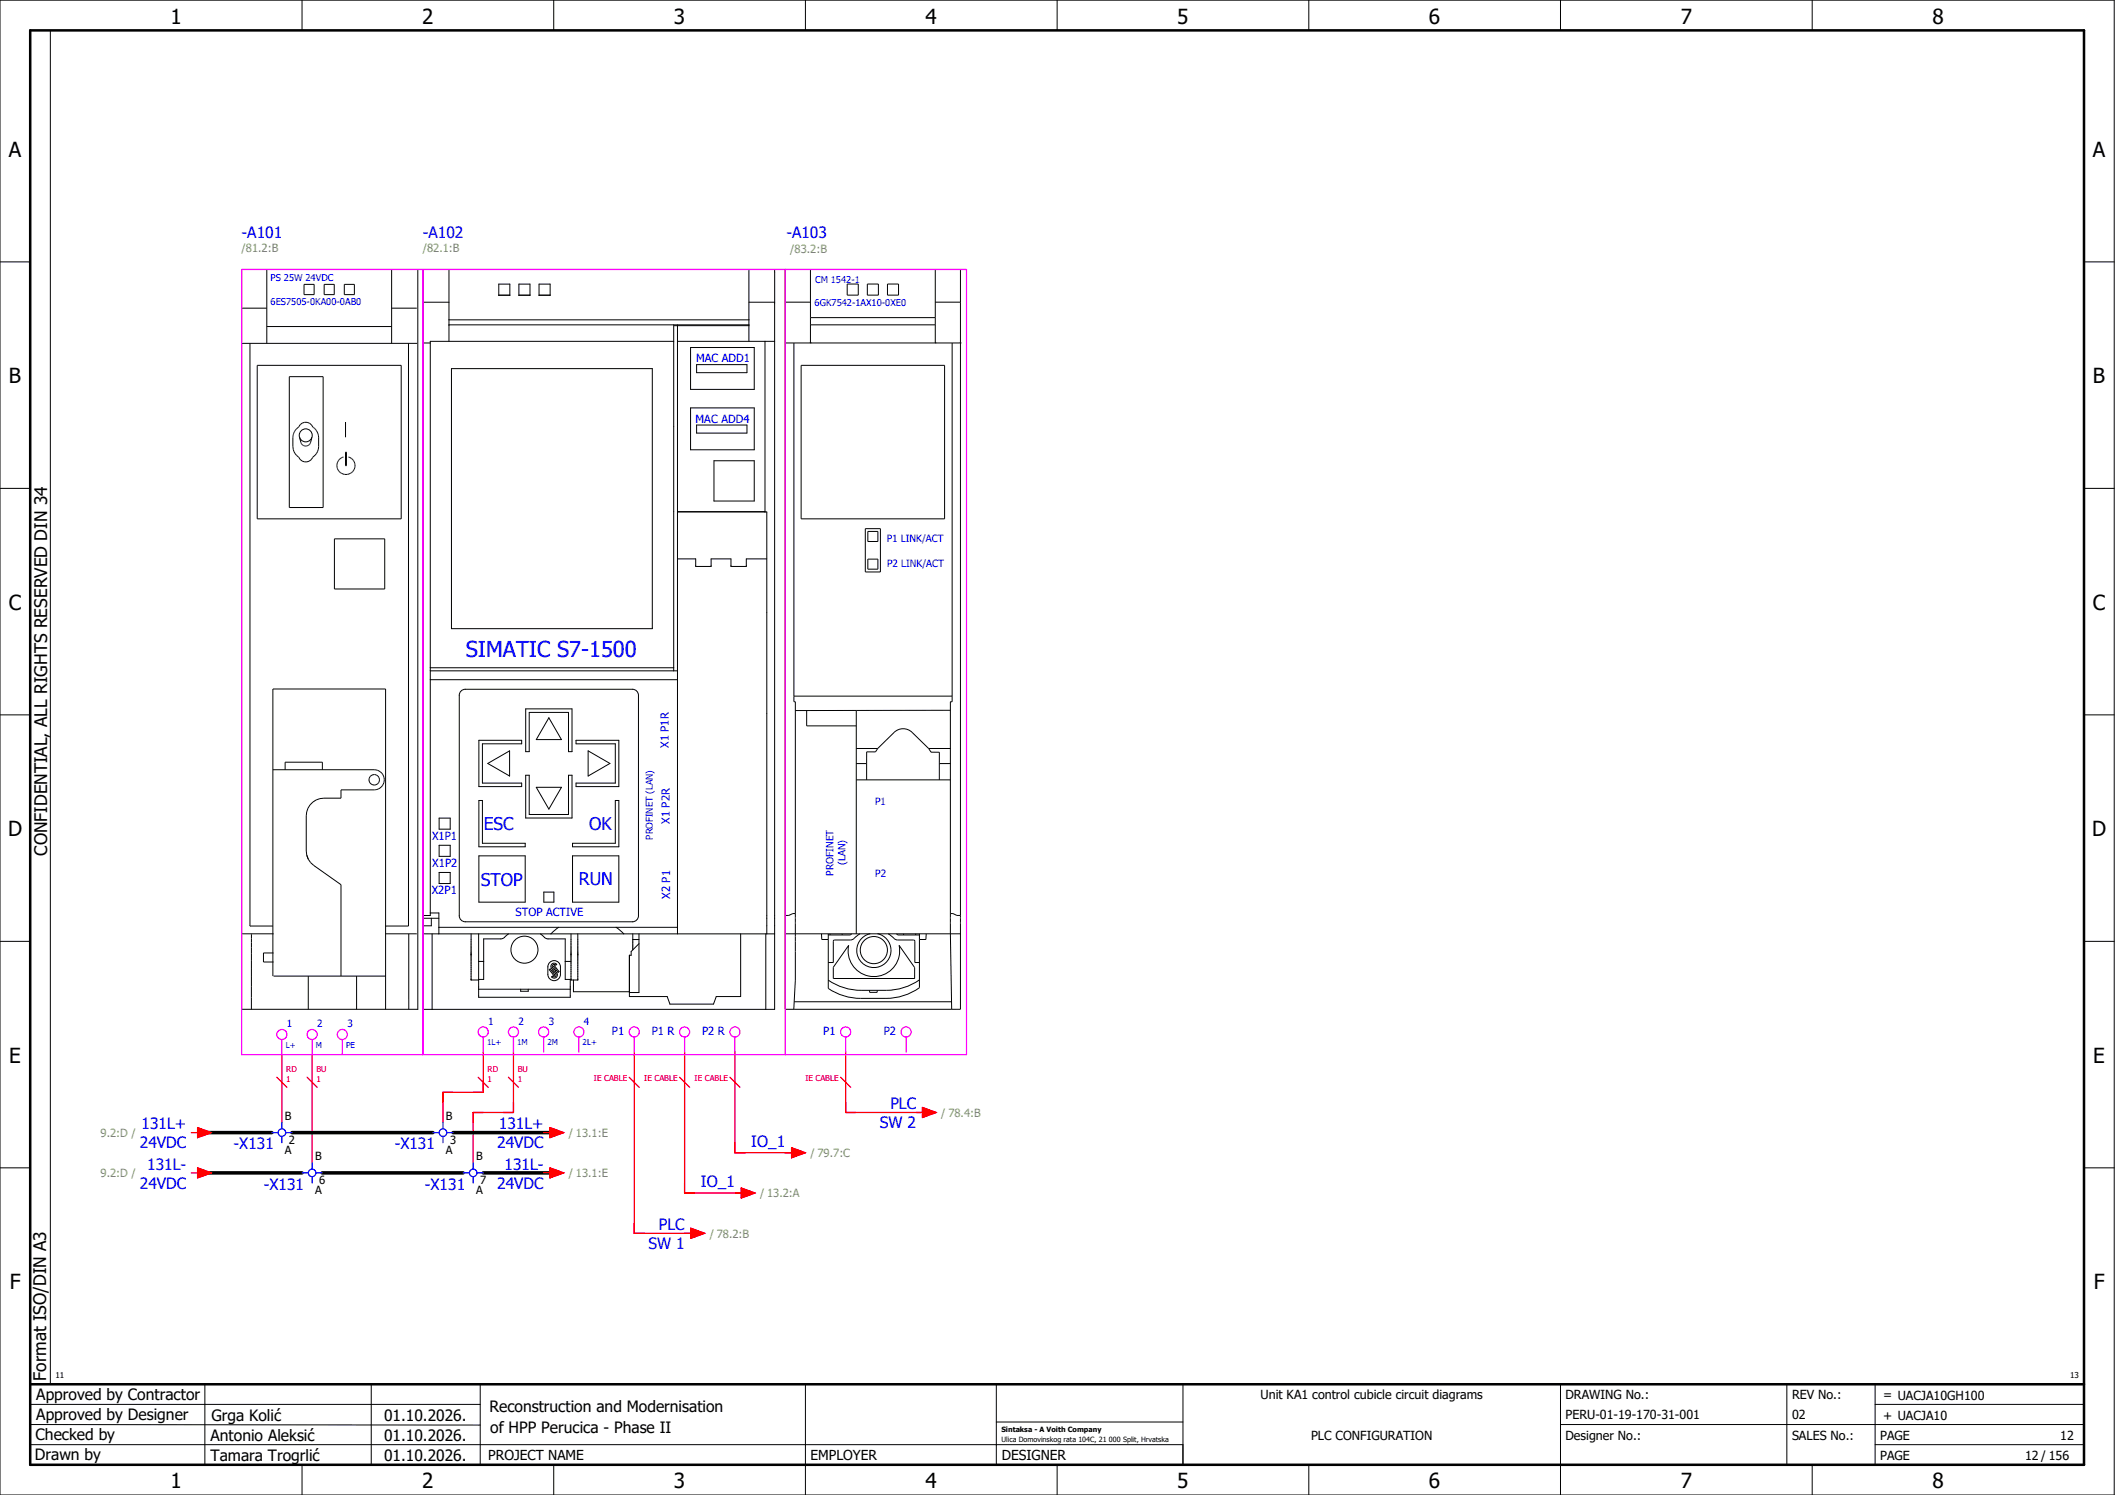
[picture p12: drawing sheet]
<svg xmlns="http://www.w3.org/2000/svg" width="420mm" height="297mm" viewBox="0 0 420 297" stroke-linecap="round" stroke-linejoin="round" font-family="sans-serif">
<g fill="none" stroke="#000" stroke-width=".2">
<path d="M0 0h420v297h-420zM10 6v269M60 0v6M110 0v6M160 0v6M210 0v6M260 0v6M310 0v6M360 0v6M0 52h6M48 53.5h35v147h-35zM53 53.5v14.7"/>
<path d="M60.4 56.5h2v2h-2zM64.4 56.5h2v2h-2zM68.4 56.5h2v2h-2zM77.8 53.5v14.7M84.1 53.5h69.8v147h-69.8zM89.2 53.5v14.3M99.1 56.4h2.2v2.2h-2.2zM103.1 56.4h2.2v2.2h-2.2zM107.1 56.4h2.2v2.2l-2.2 .1zM148.8 53.5v14.3M156 53.5h34.8v147h-34.8zM161 53.5v14.6"/>
<path d="M168.3 56.4h2.2v2.2h-2.2zM172.3 56.4h2.2v2.2h-2.2zM176.3 56.4h2.2v2.2h-2.2zM185.8 53.5v14.6M414 52h6M48 68.2h34.9M48 61.2h5M49.7 68.2v115.8h4.5M51.1 72.6h28.6v30.5h-28.6zM53 64.9h24.8M57.5 74.8h6.7v26h-6.7zM77.8 61.2h5"/>
<path d="M81.1 68.2v115.8h-4.5M84.1 60h5.1M84.1 68.1h1.4M89.2 63.5h59.6M89.2 64.5h59.6M89.7 73.2h39.9v51.7h-39.9zM133.8 67.8h-48.3v114.1h-1.4M134.6 64.7v120.8M134.6 67.8h19.3M137.2 69h12.6v8.4h-12.6zM138.4 72.4h10v1.6h-10zM148.8 64.7h-15v68.6"/>
<path d="M148.8 60h5.1M152 67.8v33.9M156 60h5M156 68.1h34.8M157.7 68.1v71.3h.3v55.3l-.3 5.8M159.2 72.6h28.4v30.5h-28.4zM161 68.1h.1M161 64.5h24.8M161 63.1h24.8M185.8 68.1h.1M185.8 60h5M189.1 68.1v71.3h-.3v46.1l.3 15"/>
<path d="M190.8 68.1h.1M0 97h6M59.6 84.4a1.58 1.58 0 0 1 2.6 .5l.6 .6 .4 .8 .1 2.5a2.84 2.84 0 0 1-1.2 2.1 1.56 1.56 0 0 1-1.5 .9 1.56 1.56 0 0 1-1.4-1 2.58 2.58 0 0 1-1-2.1v-1.8l.1-.8 .3-.6zM62 86.9l-.3 1a1 1 0 0 1-1 .7 1 1 0 0 1-.9-.7l-.3-1M62 86.5h.1M68.2 90.8a1.77 1.77 0 0 0-.9 2.7 1.77 1.77 0 0 0 2.9 0 1.77 1.77 0 0 0-1-2.7M68.6 83.8v3.1M68.6 89.8h.2v2.7h-.2zM137.2 81h12.6v8.4h-12.6zM138.4 84.4h10v1.6h-10zM141.8 91.5h8v8h-8zM414 97h6"/>
<path d="M66.4 107.1h10v9.9h-10zM134.6 111h3.6v1.5h3.1v-1.5h3.9v1.5h3.1v-1.5h4M134.6 101.7h17.7v83.8M134.6 101.7h17.4M171.9 105h3v8.6h-3zM172.4 105.6h2v2h-2zM172.4 111.1h2v2h-2zM85.5 133.3h49.1M85.5 135h49.1M85.5 132.7h48.3M91.5 137.4l.6-.4 .3-.1h33.2a1.2 1.2 0 0 1 1.2 1.2v43.8a1.2 1.2 0 0 1-1.2 1.2h-33.2a1.2 1.2 0 0 1-1.2-1.2v-43.8zM157.7 138.3h31.4"/>
<path d="M0 142h6M54.2 152.9h20.1a2 2 0 0 1 2 2 2 2 0 0 1-2 2h-6.6v1.7h-3.4a3.5 3.5 0 0 0-3.5 3.5M56.6 152.9v-1.5h7.4v1.5M95.1 147.1h8.5v.7h-7.8v7.8h7.8v.7h-8.5zM95.1 159h.7v8.5h8.5v.7h-9.2zM96.9 151.7l4.3-2.5v5zM104.4 140.8h9.2v8.5h-.7v-7.8h-7.8v7.8h-.7zM104.4 154h.7v7.8h7.8v-7.8h.7v8.5h-9.2zM106.5 156.4h5l-2.5 4.4zM109 142.6l2.5 4.3h-5zM114.4 147.1h8.5v9.2h-8.5v-.7h7.8v-7.8h-7.8zM116.8 149.2l4.4 2.5-4.4 2.5z"/>
<path d="M160.3 141.2v3h9.8M170.1 148.7h4.3M170.1 154.9h18.7M170.1 151.7h2.1M170.1 141.2v44.3M172.2 151.7v3.2M174.4 148.7l3.2-3.2a2.55 2.55 0 0 1 3.6 0l3.3 3.2M174.4 148.7l-.5 .7h-1.7v2.3M184.5 148.7l.5 .8h1.6v2.2M184.5 148.7h4.3M186.6 151.7v3.2M186.6 151.7h2.2"/>
<path d="M188.8 141.1l-30.8 .1M414 142h6M60.8 162.1v7a3.5 3.5 0 0 0 1.5 2.8l5.4 3.9v18.1M87.2 162.5h2.2v2.2h-2.2zM87.2 167.9h2.2v2.2h-2.2zM87.2 173.3h2.2v2.2h-2.2zM95.1 170h9.2v9.2h-9.2zM108 177.2h2v2h-2zM113.7 170h9.2v9.2h-9.2zM113.7 167.5h8.5v-8.5h.7v9.2h-9.2zM414 176.3v87.4M0 187h6"/>
<path d="M48 185.5h6.3M50 185.5l-.1 15M54.2 193.9v-57h22.4v63.6M54.3 189.3h-2v1.8h2M54.3 193.9h22.3M61.2 193.9v6.6M70.8 193.9v6.6M76.6 185.5h6.2M81.2 185.5v15M84.1 185.5h3.1M84.1 182.4h3.1M85.5 181.4h1.7v4.1"/>
<path d="M85.7 182.4v1.5h-1.6M85.8 185.5v15M87.2 185.5h66.7M87.2 184.2h47.4M93.6 185.5v9.2h1.5M95.1 185.5v12.6h18.2v-3.5h-1v-8.1h-3.7l-1.3-1M95.1 196.5h18.2M95.1 191h1M101 185.5l-1.2 1h-3.7v8.1h-1M103.4 196.5v.5h1.5v-.5M109.3 191.1a1.25 1.25 0 0 1 1.4-.1 1.25 1.25 0 0 1 .6 1.1v1.5a1.25 1.25 0 0 1-1.2 1.2 1.25 1.25 0 0 1-1.3-1.2l.1-1.9zM109.7 191.5a.65 .65 0 0 1 .9 .1l-.2 .2a.4 .4 0 0 0-.6-.1 .4 .4 0 0 0 0 .6l.3 .4 .2-.2-.4-.5 .2-.1 1 1.1-.2 .2-.4-.5-.2 .2 .3 .4a.65 .65 0 0 1-.1 .9 .65 .65 0 0 1-.9-.1l.2-.2a.4 .4 0 0 0 .5 .1 .4 .4 0 0 0 .1-.5l-.3-.5-.3 .2 .4 .5-.2 .1-.9-1.1 .2-.2 .4 .5 .2-.2-.3-.4a.65 .65 0 0 1 .1-.9z"/>
<path d="M111 184.2l-1.6 1.3M112.3 191h1.1M113.4 185.5v9.2h1.4v-9.2M113.9 194.7v2.3h11.1M122.4 184.2l1.5 1.3M125.7 185.5v3.2M125.7 186.7h1.2M126.9 185.5v11.7h-1.9M147.1 185.5v12.5h-4.8l-.6 1.5h-8.6l-.6-1.5h-7.5v-8.2h.4v-.7l1.5-1.6M152.1 185.5v15M156 185.5h34.8M157.8 199h31.2"/>
<path d="M158 181.5h-.5l-.8 .4h-.7M163.2 185.5l.1 1.2h1.2M164.5 185.5v10.9a11.5 11.5 0 0 0 6.5 2h5a11.5 11.5 0 0 0 6.7-2.2l-.1-10.7M164.9 185.5v.3M167.3 185.5v.3M168.6 187.8a5.1 5.1 0 0 0 5 6.2 5.1 5.1 0 0 0 5-6.2l3.1 4.4v2.2h-16.2v-2.2zM169.2 185.5l-.3 .3h-4.4M170.8 185.5l-1.6 1.2-3.6 .1-.1 4.4h-1M172.8 196.8v.4h1.5v-.4M172.9 185.5a3.4 3.4 0 0 0-2.1 5.2 3.4 3.4 0 0 0 5.6 0 3.4 3.4 0 0 0-2.1-5.2M176.4 185.5l1.6 1.2 3.7 .1v4.4h.9M178.1 185.5l.2 .3h4.3"/>
<path d="M179.5 185.5v.3M181.9 185.5v.3M182.7 194.7a11.5 11.5 0 0 1-6.6 2.1h-5.1a11.5 11.5 0 0 1-6.5-2.1M184 185.5l-.1 1.2h-1.3M188.8 181.5h.5l.8 .4h.7M188.9 185.5h.1M414 187h6M0 232h6M414 232h6M6 279h89.4M40.7 275v16M73.7 274.9v16"/>
<path d="M95.4 275.1v16M160 275v22M197.9 275.1v16M310 275v22M355 275v16M372.5 279h41.5M372.5 275v16M414 275h-179v16M6 283l89.4 .1M6 287h229M60 291v6M110 291v6"/>
<path d="M197.9 282.5h37.1M210 291v6M260 291v6M310 283h104M360 291v6M372.5 287h41.5"/>
<circle cx="60.7" cy="86.5" r="1.29"/>
<circle cx="74.3" cy="154.9" r="1.05"/>
<circle cx="104.2" cy="188.7" r="2.69"/>
<circle cx="173.6" cy="188.8" r="2.7"/>
</g>
<path d="M6 6h408v285h-408zM6 275h408" fill="none" stroke="#000" stroke-width=".5"/>
<g fill="none" stroke="#f00" stroke-width=".25">
<path d="M55 214l2 2M56 209.5v13.5M61 214l2 2M62 209.5v21.5M95 214l2 2M96 209v8h-8v6M101 214l2 2M102 209v12h-8v10M125 214l2 2M126 209v36h12M135 214l2 2M136 209v28h12"/>
<path d="M145 214l2 2M146 209v20h12M167 214l2 2M168 209v12h16M38 233h1.3M38 225h1.3M39.3 232l2.7 1-2.7 1zM39.3 224l2.7 1-2.7 1zM108 233h1.2M108 225h1.2M109.2 232l2.8 1-2.8 1zM109.2 224l2.8 1-2.8 1z"/>
<path d="M147.3 236l2.7 1-2.7 1zM157.2 228l2.8 1-2.8 1zM183.3 220l2.7 1-2.7 1zM137.2 244l2.8 1-2.8 1z"/>
</g>
<path d="M40 225h14M40 233h20M58 225h28M64 233h28M90 225h20M96 233h14" fill="none" stroke="#000" stroke-width=".7"/>
<g fill="none" stroke="#f0f" stroke-width=".25">
<path d="M48 53.5h144v156h-144zM84 53.5v156M156 53.5v156M56 206.5v3M62 206.5v3M68 206.5v3M96 206v3M102 206v3M108 206v3M115 206v3M126 206v3M136 206v3"/>
<path d="M146 206v3M168 206v3M180 206v3"/>
<circle cx="56" cy="205.5" r="1"/>
<circle cx="62" cy="205.5" r="1"/>
<circle cx="68" cy="205.5" r="1"/>
<circle cx="96" cy="205" r="1"/>
<circle cx="102" cy="205" r="1"/>
<circle cx="108" cy="205" r="1"/>
<circle cx="115" cy="205" r="1"/>
<circle cx="126" cy="205" r="1"/>
<circle cx="136" cy="205" r="1"/>
<circle cx="146" cy="205" r="1"/>
<circle cx="168" cy="205" r="1"/>
<circle cx="180" cy="205" r="1"/>
</g>
<g fill="none" stroke="#00f" stroke-width=".25">
<path d="M54 225h1.2M56 223v1.3M56 225.8v1.2M56.7 225h1.3M60 233h1.2M62 231v1.3M62 233.8v1.2M62.7 233h1.3M86 225h1.3M88 223v1.3M88 225.8v1.2M88.8 225h1.2"/>
<path d="M92 233h1.3M94 231v1.3M94 233.8v1.2M94.8 233h1.2"/>
<circle cx="56" cy="225" r=".75"/>
<circle cx="62" cy="233" r=".75"/>
<circle cx="88" cy="225" r=".75"/>
<circle cx="94" cy="233" r=".75"/>
</g>
<g fill="#f00" stroke="#f00" stroke-width=".2">
<path d="M183.3 220l2.7 1-2.7 1z"/>
<path d="M147.3 236l2.7 1-2.7 1z"/>
<path d="M39.3 232l2.7 1-2.7 1z"/>
<path d="M109.2 232l2.8 1-2.8 1z"/>
<path d="M39.3 224l2.7 1-2.7 1z"/>
<path d="M109.2 224l2.8 1-2.8 1z"/>
<path d="M137.2 244l2.8 1-2.8 1z"/>
<path d="M157.2 228l2.8 1-2.8 1z"/>
</g>
<text font-size="4.3" fill="#00f" x="92.5" y="130.6">SIMATIC S7-1500</text>
<g font-size="4.1">
<text x="33.9" y="4.7">1</text>
<text x="83.9" y="4.7">2</text>
<text x="133.9" y="4.7">3</text>
<text x="183.9" y="4.7">4</text>
<text x="233.9" y="4.7">5</text>
<text x="283.9" y="4.7">6</text>
<text x="333.9" y="4.7">7</text>
<text x="383.9" y="4.7">8</text>
<text x="1.8" y="31.2">A</text>
<text x="415.8" y="31.2">A</text>
<text x="1.8" y="76.2">B</text>
<text x="415.8" y="76.2">B</text>
<text x="1.8" y="121.2">C</text>
<text x="415.8" y="121.2">C</text>
<text x="1.6" y="166.2">D</text>
<text x="415.6" y="166.2">D</text>
<text x="1.8" y="211.2">E</text>
<text x="415.8" y="211.2">E</text>
<text x="1.9" y="256.2">F</text>
<text x="415.9" y="256.2">F</text>
<text x="33.9" y="295.7">1</text>
<text x="83.9" y="295.7">2</text>
<text x="133.9" y="295.7">3</text>
<text x="183.9" y="295.7">4</text>
<text x="233.9" y="295.7">5</text>
<text x="283.9" y="295.7">6</text>
<text x="333.9" y="295.7">7</text>
<text x="383.9" y="295.7">8</text>
</g>
<g font-size="3.5" fill="#00f">
<text x="96.1" y="164.9">ESC</text>
<text x="117.1" y="164.8">OK</text>
<text x="95.5" y="176">STOP</text>
<text x="115" y="175.9">RUN</text>
</g>
<g font-size="3.4">
<text x="9.4" y="170" transform="rotate(-90 9.4 170)">CONFIDENTIAL, ALL RIGHTS RESERVED DIN 34</text>
<text x="9.2" y="274.3" transform="rotate(-90 9.2 274.3)">Format ISO/DIN A3</text>
</g>
<g font-size="3.1" fill="#00f">
<text x="48" y="47.2">-A101</text>
<text x="84" y="47.2">-A102</text>
<text x="156.2" y="47.3">-A103</text>
<text x="176.9" y="220.4">PLC</text>
<text x="28.1" y="224.4">131L+</text>
<text x="99.1" y="224.4">131L+</text>
<text x="149.3" y="227.8">IO_1</text>
<text x="174.8" y="224.1">SW 2</text>
<text x="27.8" y="228.1">24VDC</text>
<text x="29.2" y="232.4">131L-</text>
<text x="46.4" y="228.3">-X131</text>
<text x="78.4" y="228.3">-X131</text>
<text x="98.8" y="228.1">24VDC</text>
<text x="100.2" y="232.4">131L-</text>
<text x="27.8" y="236.1">24VDC</text>
<text x="52.4" y="236.3">-X131</text>
<text x="84.4" y="236.3">-X131</text>
<text x="98.8" y="236.1">24VDC</text>
<text x="139.3" y="235.8">IO_1</text>
<text x="130.9" y="244.4">PLC</text>
<text x="128.8" y="248.1">SW 1</text>
</g>
<g font-size="3.1">
<text x="7.2" y="278.1">Approved by Contractor</text>
<text x="97.2" y="280.5">Reconstruction and Modernisation</text>
<text x="7.1" y="286.1">Checked by</text>
<text x="7.2" y="282.1">Approved by Designer</text>
<text x="41.8" y="286.2">Antonio Aleksić</text>
<text x="42" y="282.3">Grga Kolić</text>
<text x="76.3" y="282.3">01.10.2026.</text>
<text x="76.3" y="286.3">01.10.2026.</text>
<text x="97.4" y="284.8">of HPP Perucica - Phase II</text>
<text x="6.9" y="290">Drawn by</text>
<text x="41.8" y="290.3">Tamara Trogrlić</text>
<text x="76.3" y="290.3">01.10.2026.</text>
</g>
<g font-size="2.7">
<text x="97" y="290.1">PROJECT NAME</text>
<text x="161" y="290.1">EMPLOYER</text>
<text x="199" y="290.1">DESIGNER</text>
</g>
<g font-size="2.5">
<text x="250.4" y="278">Unit KA1 control cubicle circuit diagrams</text>
<text x="311" y="278">DRAWING No.:</text>
<text x="356" y="278">REV No.:</text>
<text x="374.1" y="278">= UACJA10GH100</text>
<text x="260.4" y="286">PLC CONFIGURATION</text>
<text x="311" y="286">Designer No.:</text>
<text x="311" y="282">PERU-01-19-170-31-001</text>
<text x="356" y="286">SALES No.:</text>
<text x="356" y="282">02</text>
<text x="373.5" y="286">PAGE</text>
<text x="374.1" y="282.1">+ UACJA10</text>
<text x="409.3" y="286">12</text>
<text x="373.5" y="290">PAGE</text>
<text x="402.3" y="290">12 / 156</text>
</g>
<g font-size="2.2" fill="#7ca552">
<text x="48" y="50.1">/81.2:B</text>
<text x="84" y="50.1">/82.1:B</text>
<text x="157" y="50.2">/83.2:B</text>
<text x="187" y="221.9">/ 78.4:B</text>
<text x="20" y="225.9">9.2:D /</text>
<text x="113" y="225.9">/ 13.1:E</text>
<text x="20" y="233.9">9.2:D /</text>
<text x="113" y="233.9">/ 13.1:E</text>
<text x="161" y="229.9">/ 79.7:C</text>
<text x="151" y="237.9">/ 13.2:A</text>
<text x="141" y="245.9">/ 78.2:B</text>
</g>
<g font-size="2.2" fill="#00f">
<text x="138.3" y="71.8">MAC ADD1</text>
<text x="138.2" y="84">MAC ADD4</text>
<text x="132.9" y="148.6" transform="rotate(-90 132.9 148.6)">X1 P1R</text>
<text x="85.8" y="167">X1P1</text>
<text x="133.1" y="163.7" transform="rotate(-90 133.1 163.7)">X1 P2R</text>
<text x="85.9" y="172.4">X1P2</text>
<text x="85.8" y="177.6">X2P1</text>
<text x="133.1" y="178.6" transform="rotate(-90 133.1 178.6)">X2 P1</text>
<text x="102.4" y="181.9">STOP ACTIVE</text>
<text x="121.5" y="205.6">P1</text>
<text x="129.5" y="205.6">P1 R</text>
<text x="139.5" y="205.6">P2 R</text>
<text x="163.5" y="205.6">P1</text>
<text x="175.5" y="205.6">P2</text>
</g>
<g font-size="2.2">
<text x="56.6" y="222.6">B</text>
<text x="57.4" y="227.3">2</text>
<text x="88.6" y="222.6">B</text>
<text x="89.4" y="227.3">3</text>
<text x="56.6" y="229.3">A</text>
<text x="62.6" y="230.6">B</text>
<text x="88.6" y="229.3">A</text>
<text x="94.6" y="230.6">B</text>
<text x="62.6" y="237.3">A</text>
<text x="63.4" y="235.3">6</text>
<text x="94.6" y="237.3">A</text>
<text x="95.4" y="235.3">7</text>
</g>
<g font-size="2" fill="#00f">
<text x="176.2" y="107.6">P1 LINK/ACT</text>
<text x="176.2" y="112.6">P2 LINK/ACT</text>
<text x="173.8" y="160">P1</text>
<text x="165.6" y="174" transform="rotate(-90 165.6 174)">PROFINET</text>
<text x="168" y="171.9" transform="rotate(-90 168 171.9)">(LAN)</text>
<text x="173.9" y="174.2">P2</text>
<text x="97" y="203.6">1</text>
<text x="103" y="203.6">2</text>
<text x="109" y="203.6">3</text>
<text x="116" y="203.6">4</text>
<text x="57" y="204.1">1</text>
<text x="63" y="204.1">2</text>
<text x="69" y="204.1">3</text>
</g>
<g font-size="1.9" fill="#00f">
<text x="53.7" y="55.9">PS 25W 24VDC</text>
<text x="161.9" y="56.2">CM 1542-1</text>
<text x="53.7" y="60.7">6ES7505-0KA00-0AB0</text>
<text x="161.8" y="60.7">6GK7542-1AX10-0XE0</text>
<text x="129.7" y="166.8" transform="rotate(-90 129.7 166.8)">PROFINET (LAN)</text>
</g>
<g font-size="1.6" fill="#00f">
<text x="56.7" y="208.2">L+</text>
<text x="62.7" y="208.2">M</text>
<text x="68.8" y="208.2">PE</text>
<text x="96.8" y="207.7">1L+</text>
<text x="102.8" y="207.7">1M</text>
<text x="108.8" y="207.7">2M</text>
<text x="115.7" y="207.7">2L+</text>
</g>
<g font-size="1.6" fill="#f00">
<text x="56.9" y="214.9">1</text>
<text x="56.9" y="213">RD</text>
<text x="62.9" y="214.9">1</text>
<text x="62.9" y="213">BU</text>
<text x="96.9" y="214.9">1</text>
<text x="96.9" y="213">RD</text>
<text x="102.9" y="214.9">1</text>
<text x="102.9" y="213">BU</text>
<text x="118" y="214.7">IE CABLE</text>
<text x="128" y="214.7">IE CABLE</text>
<text x="138" y="214.7">IE CABLE</text>
<text x="160" y="214.7">IE CABLE</text>
</g>
<g font-size="1.6">
<text x="11" y="273.7">11</text>
<text x="411.2" y="273.7">13</text>
</g>
<g font-size="1.4">
<text x="198.9" y="284.4">Sintaksa - A Voith Company</text>
<text x="198.9" y="286.4">Ulica Domovinskog rata 104C, 21 000 Split, Hrvatska</text>
</g>
</svg>
